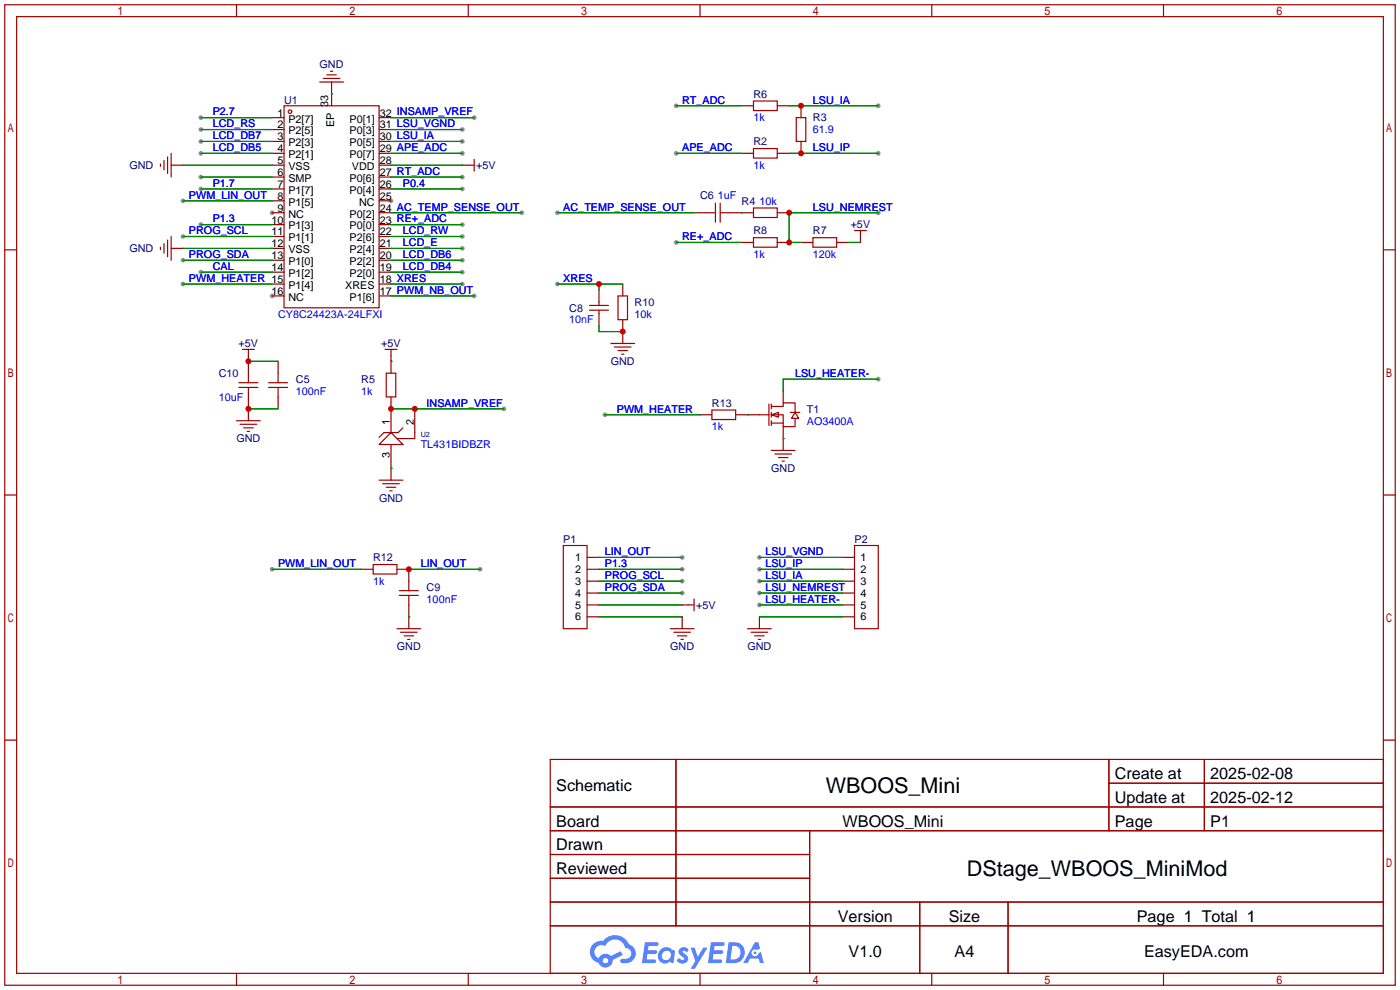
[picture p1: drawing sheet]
<svg xmlns="http://www.w3.org/2000/svg" width="299mm" height="212mm" viewBox="0 0 299 212" stroke-linecap="round" stroke-linejoin="round" font-family="sans-serif">
<g fill="#999">
<circle cx="58.2" cy="45.5" r=".51"/>
<circle cx="58.2" cy="63.2" r=".51"/>
<circle cx="83.6" cy="42.9" r=".51"/>
<circle cx="42.9" cy="25.1" r=".51"/>
<circle cx="42.9" cy="27.7" r=".51"/>
<circle cx="42.9" cy="30.2" r=".51"/>
<circle cx="42.9" cy="32.8" r=".51"/>
<circle cx="42.9" cy="37.8" r=".51"/>
<circle cx="42.9" cy="40.4" r=".51"/>
<circle cx="39.1" cy="42.9" r=".51"/>
<circle cx="42.9" cy="48" r=".51"/>
<circle cx="39.1" cy="50.5" r=".51"/>
<circle cx="39.1" cy="55.6" r=".51"/>
<circle cx="42.9" cy="58.2" r=".51"/>
<circle cx="39.1" cy="60.7" r=".51"/>
<circle cx="101.3" cy="25.1" r=".51"/>
<circle cx="98.8" cy="27.7" r=".51"/>
<circle cx="98.8" cy="30.2" r=".51"/>
<circle cx="98.8" cy="32.8" r=".51"/>
<circle cx="98.8" cy="37.8" r=".51"/>
<circle cx="98.8" cy="40.4" r=".51"/>
<circle cx="111.5" cy="45.5" r=".51"/>
<circle cx="98.8" cy="48" r=".51"/>
<circle cx="98.8" cy="50.5" r=".51"/>
<circle cx="98.8" cy="53.1" r=".51"/>
<circle cx="98.8" cy="55.6" r=".51"/>
<circle cx="98.8" cy="58.2" r=".51"/>
<circle cx="98.8" cy="60.7" r=".51"/>
<circle cx="101.3" cy="63.2" r=".51"/>
<circle cx="187.7" cy="22.6" r=".51"/>
<circle cx="187.7" cy="32.8" r=".51"/>
<circle cx="187.7" cy="45.5" r=".51"/>
<circle cx="144.5" cy="22.6" r=".51"/>
<circle cx="144.5" cy="32.8" r=".51"/>
<circle cx="144.5" cy="51.8" r=".51"/>
<circle cx="119.1" cy="60.7" r=".51"/>
<circle cx="119.1" cy="45.5" r=".51"/>
<circle cx="145.8" cy="121.7" r=".51"/>
<circle cx="145.8" cy="124.2" r=".51"/>
<circle cx="145.8" cy="126.7" r=".51"/>
<circle cx="162.3" cy="119.1" r=".51"/>
<circle cx="162.3" cy="121.7" r=".51"/>
<circle cx="162.3" cy="124.2" r=".51"/>
<circle cx="162.3" cy="126.7" r=".51"/>
<circle cx="162.3" cy="129.3" r=".51"/>
<circle cx="102.6" cy="121.7" r=".51"/>
<circle cx="58.2" cy="121.7" r=".51"/>
<circle cx="107.7" cy="87.4" r=".51"/>
<circle cx="187.7" cy="81" r=".51"/>
<circle cx="129.3" cy="88.6" r=".51"/>
<circle cx="145.8" cy="119.1" r=".51"/>
</g>
<g fill="none" stroke="#a10000" stroke-width=".25">
<path d="M1 1h297.2v209.6h-297.2zM3.6 3.6h292.1v204.4h-292.1zM50.5 1v2.6M100.1 1v2.6M149.6 1v2.6M199.1 1v2.6M248.7 1v2.6M1 53.4h2.6M295.7 53.4h2.5M1 105.8h2.6M295.7 105.8h2.5M1 158.2h2.6"/>
<path d="M295.7 158.2h2.5M117.6 162.3h178.1v45.7h-178.1zM117.6 172.5h178.1M117.6 177.5h178.1M144.5 162.3v35.6M173 177.5v30.5M237 162.3v15.2M237 167.4h58.7M257.4 162.3v15.2M117.6 182.6h55.4M117.6 192.8h178.1M117.6 187.7h55.4"/>
<path d="M117.6 197.9h178.1M196.6 192.8v15.2M215.4 192.8v15.2M50.5 208v2.6M100.1 208v2.6M149.6 208v2.6M199.1 208v2.6M248.7 208v2.6"/>
</g>
<g fill="#5487ff">
<path d="M145.3 202.7a1.3 1.3 0 0 1 1.9 .3l-.4 .6a.54 .54 0 0 0-.9-.2l.1 .2a1.34 1.34 0 0 1 .9 1.8 1.47 1.47 0 0 1-2.3-.1l.5-.6 .8 .5a.31 .31 0 0 0 .4-.3 .31 .31 0 0 0-.3-.4 1.12 1.12 0 0 1-.7-1.8z"/>
<path d="M147.6 202.5h.9l.6 2 1.2-2h.9l-2.7 4.6h-.9l1-1.7z"/>
<path d="M137.8 201.4h1.7a1.31 1.31 0 0 1 1.2 .2 .4 .4 0 0 1-.3 .5l-1.8 .1-.1 .9h1.6a.4 .4 0 0 1 .4 .4 .4 .4 0 0 1-.5 .4h-1.6l-.2 1.2h1.4a.46 .46 0 0 1 .5 0 .46 .46 0 0 1 .1 .5l-.4 .2h-2.6z"/>
<path d="M151.9 201.4h1.7a1.32 1.32 0 0 1 1.2 .2 .39 .39 0 0 1-.3 .5l-1.8 .1-.1 .9h1.6a.4 .4 0 0 1 .4 .4 .4 .4 0 0 1-.4 .4h-1.7l-.2 1.2h1.4a.46 .46 0 0 1 .5 0 .46 .46 0 0 1 .1 .5l-.4 .2h-2.6z"/>
<path d="M161.3 201.4h.8l.3 1.3-.6 .4a.75 .75 0 0 0-1.1 .3 .75 .75 0 0 0 .5 1 .75 .75 0 0 0 .9-.7l.5-.2 .6 2.3h-.8l-.3-.9h-1.8l-.5 .9h-1z"/>
<path d="M155.7 201.4l-.6 4.4h1.5a2.27 2.27 0 0 0 2.6-2.2 2.27 2.27 0 0 0-2.7-2.2zM156.5 202.1a1.5 1.5 0 0 1 1.8 1.6 1.5 1.5 0 0 1-1.9 1.4h-.3z"/>
<path d="M141.2 203a1.6 1.6 0 0 0-.3 2.3 1.6 1.6 0 0 0 2.3 .2l.7 .3 .3-2.4-.1-.3-.5-.1a1.58 1.58 0 0 0-2.4 0zM141.8 203.5a.98 .98 0 0 1 1.6 .4 .98 .98 0 0 1-1.1 1.3 .94 .94 0 0 1-.9-.7 .94 .94 0 0 1 .4-1z"/>
<path d="M126.8 201.8a2.37 2.37 0 0 0 1.1 4 1.54 1.54 0 0 0 1.8 1 1.54 1.54 0 0 0 1.2-1.6l2.2-1.1-.5-.8-2 1a1.57 1.57 0 0 0-2.7 .5 1.5 1.5 0 0 1-.7-2.1 1.5 1.5 0 0 1 2.2-.5 2.23 2.23 0 0 1 2.3-1.4 2.23 2.23 0 0 1 2 1.8 1.16 1.16 0 0 1 1.2 1.1 1.16 1.16 0 0 1-1.1 1.2h-.7a.47 .47 0 0 0-.5 .4 .47 .47 0 0 0 .4 .5 2.17 2.17 0 0 0 2.5-.9 2.17 2.17 0 0 0-.3-2.7l-.8-.4a3.2 3.2 0 0 0-5.5-.7l-1.1 .1zM128.8 205.3a.6 .6 0 0 1 1.2 0 .6 .6 0 0 1-1.2 0z"/>
<circle cx="161.4" cy="203.6" r=".28"/>
</g>
<g fill="none" stroke="#a10000" stroke-width=".25">
<path d="M68.3 17.5h5.1M69.1 16.8h3.5M69.8 16h2.1M70.6 15.2h.5M34.3 35.1v.5M35.1 34.3v2M35.8 33.5v3.6M36.6 32.8v5M60.7 22.6h20.3v43.2h-20.3zM100.1 35.3h1.2M101.3 34v2.6M161 21.6h5.1v2h-5.1z"/>
<path d="M161 31.8h5.1v2h-5.1zM170.2 25.1h2v5.1h-2zM34.3 52.8v.5M35.1 52.1v2M35.8 51.3v3.6M36.6 50.5v5.1M150.9 45.5h2M152.9 43.4v4.1M153.9 45.5h2.1M153.9 43.4v4.1M161 50.8h5.1v2h-5.1zM161 44.4h5.1v2.1h-5.1z"/>
<path d="M173.7 50.8h5.1v2h-5.1zM182.6 49.3h2.6M183.9 49.3v1.2M51.8 74.7h2.6M53.1 74.7v1.2M53.1 79.8v2M59.4 79.8v2M82.3 74.7h2.5M82.5 79.8h2.1v5h-2.1zM83.6 74.7v1.2M126 66.3h4M126 65.3h4"/>
<path d="M128 64.5v.8M128 66.3v.8M130.6 73.4h5M131.3 74.2h3.6M132.1 63.2h2v5.1h-2zM132.1 74.9h2M132.8 75.7h.5M50.5 89.9h5.1M51.1 82.8h4M51.1 81.8h4M51.3 90.7h3.6M52.1 91.4h2"/>
<path d="M52.8 92.2h.5M53.1 82.8v2M57.4 82.8h4.1M57.4 81.8h4.1M59.4 82.8v2M81 95l2.6-2.5 2.5 2.5zM86.1 91.4l-1 1.1h-3.1l-1 1M88.6 92.5v1.2h-3.8M152.1 87.6h5.1v2.1h-5.1zM162.3 88.6h2M164.3 86.4v4.5M164.8 88.6l1.6-.5v1.1z"/>
<path d="M164.8 86.9h2.6v-.8h2.5v2M164.8 88.6h2.6v2.6h2.5v-1.8M164.8 90.4h2.6M164.8 86.4v1M164.8 88.1v1.1M164.8 89.9v1M164.8 96.3h5.1M165.6 97h3.6M166.4 97.8h2M167.1 98.6h.5M168.9 88.1h2M169.9 88.1l.8 1.3h-1.5z"/>
<path d="M81 102.6h5.1M81.8 103.4h3.5M82.5 104.1h2.1M83.3 104.9h.5M120.4 116.6h5.1v17.8h-5.1zM182.6 116.6h5.1v17.8h-5.1zM79.8 120.6h5v2.1h-5zM84.8 134.4h5.1M85.3 127.3h4.1M85.3 126.2h4.1M85.6 135.1h3.6M86.4 135.9h2"/>
<path d="M87.1 136.7h.5M87.4 124.2v2M87.4 127.3v2M143.3 134.4h5M144 135.1h3.6M144.8 135.9h2M145.5 136.7h.5M147.1 129.3h1.2M148.3 128v2.6M159.8 134.4h5M160.5 135.1h3.6M161.3 135.9h2"/>
<path d="M162.1 136.7h.5"/>
<circle cx="62" cy="23.9" r=".38"/>
</g>
<g fill="none" stroke="#870000" stroke-width=".25">
<path d="M70.9 17.5v5.1M36.6 35.3h2.5M58.2 25.1h2.5M58.2 27.7h2.5M58.2 30.2h2.5M58.2 32.8h2.5M58.2 35.3h2.5M58.2 37.8h2.5M81 25.1h2.6M81 27.7h2.6M81 30.2h2.6M81 32.8h2.6"/>
<path d="M81 35.3h2.6M81 37.8h2.6M98.8 35.3h1.3M158.5 32.8h2.5M158.5 22.6h2.5M166.1 32.8h2.6M166.1 22.6h2.6M171.2 22.6v2.5M171.2 30.2v2.6M36.6 53.1h2.5M58.2 40.4h2.5M58.2 42.9h2.5"/>
<path d="M58.2 45.5h2.5M58.2 48h2.5M58.2 50.5h2.5M58.2 53.1h2.5M58.2 55.6h2.5M58.2 58.2h2.5M81 40.4h2.6M81 42.9h2.6M81 45.5h2.6M81 48h2.6M81 50.5h2.6M81 53.1h2.6"/>
<path d="M81 55.6h2.6M81 58.2h2.6M148.3 45.5h2.6M156 45.5h5M158.5 51.8h2.5M166.1 45.5h2.6M166.1 51.8h2.6M171.2 51.8h2.5M178.8 51.8h2.6M183.9 50.5v1.3M53.1 75.9v3.9M58.2 60.7h2.5"/>
<path d="M58.2 63.2h2.5M59.4 77.2v2.6M81 60.7h2.6M81 63.2h2.6M83.6 75.9v3.9M128 62v2.5M128 67.1v2.5M133.1 60.7v2.5M133.1 68.3v5.1M53.1 84.8v5.1M59.4 84.8v2.6M83.6 84.8v7.7"/>
<path d="M83.6 95v7.6M88.6 87.4v5.1M149.6 88.6h2.5M157.2 88.6h5.1M167.4 83.6v2.5M167.4 91.2v5.1M125.5 119.1h2.5M180.1 119.1h2.5M77.2 121.7h2.6M84.8 121.7h2.6v2.5M87.4 129.3v5.1M125.5 121.7h2.5"/>
<path d="M125.5 124.2h2.5M125.5 126.7h2.5M125.5 129.3h2.5M125.5 131.8h2.5M145.8 129.3h1.3M145.8 131.8v2.6M162.3 131.8v2.6M180.1 121.7h2.5M180.1 124.2h2.5M180.1 126.7h2.5M180.1 129.3h2.5M180.1 131.8h2.5"/>
</g>
<g fill="none" stroke="#008700" stroke-width=".25">
<path d="M39.1 35.3h19.1M42.9 25.1h15.3M42.9 27.7h15.3M42.9 30.2h15.3M42.9 32.8h15.3M42.9 37.8h15.3M70.9 20.1h.1M83.6 25.1h17.7M83.6 27.7h15.2M83.6 30.2h15.2M83.6 32.8h15.2M83.6 35.3h15.2"/>
<path d="M83.6 37.8h15.2M144.5 32.8h14M144.5 22.6h14M168.7 32.8h19M168.7 22.6h19M39.1 42.9h19.1M39.1 50.5h19.1M39.1 53.1h19.1M39.1 55.6h19.1M42.9 40.4h15.3M42.9 48h15.3M42.9 58.2h15.3"/>
<path d="M83.6 40.4h15.2M83.6 48h15.2M83.6 50.5h15.2M83.6 53.1h15.2M83.6 55.6h15.2M83.6 58.2h15.2M83.6 45.5h27.9M119.1 45.5h29.2M144.5 51.8h14M158.5 45.5h.1M181.4 51.8h2.5M187.7 45.5h-19v6.3h2.5"/>
<path d="M39.1 60.7h19.1M53.1 77.2h6.3M83.6 77.2h.1M83.6 60.7h15.2M83.6 63.2h17.7M119.1 60.7h14M128 60.7v1.3M128 69.6v1.3h5.1M53.1 87.4h6.3M83.6 87.4h24.1M129.3 88.6h20.3M159.8 88.6h.1"/>
<path d="M167.4 93.7h.1M187.7 81h-20.3v2.6M83.6 100.1h.1M128 119.1h17.8M162.3 119.1h17.8M58.2 121.7h19M87.4 131.8h.1M87.4 121.7h15.2M128 121.7h17.8M128 124.2h17.8M128 126.7h17.8M128 129.3h17.8"/>
<path d="M128 131.8h17.8M162.3 121.7h17.8M162.3 124.2h17.8M162.3 126.7h17.8M162.3 129.3h17.8M162.3 131.8h17.8"/>
</g>
<g fill="#c00">
<circle cx="171.2" cy="22.6" r=".63"/>
<circle cx="171.2" cy="32.8" r=".63"/>
<circle cx="168.7" cy="51.8" r=".63"/>
<circle cx="168.7" cy="45.5" r=".63"/>
<circle cx="53.1" cy="77.2" r=".63"/>
<circle cx="53.1" cy="87.4" r=".63"/>
<circle cx="128" cy="60.7" r=".63"/>
<circle cx="133.1" cy="70.9" r=".63"/>
<circle cx="87.4" cy="121.7" r=".63"/>
<circle cx="83.6" cy="87.4" r=".63"/>
<circle cx="88.6" cy="87.4" r=".63"/>
</g>
<g font-size="4.6">
<text x="176.5" y="169.4">WBOOS_Mini</text>
<text x="206.6" y="187.2">DStage_WBOOS_MiniMod</text>
</g>
<g font-size="3.5">
<text x="238.3" y="166.5">Create at</text>
<text x="258.7" y="166.5">2025-02-08</text>
<text x="118.9" y="169.1">Schematic</text>
<text x="238.3" y="171.6">Update at</text>
<text x="258.7" y="171.6">2025-02-12</text>
<text x="118.9" y="176.7">Board</text>
<text x="180.1" y="176.7">WBOOS_Mini</text>
<text x="238.3" y="176.7">Page</text>
<text x="258.7" y="176.7">P1</text>
<text x="118.9" y="181.8">Drawn</text>
<text x="118.9" y="186.8">Reviewed</text>
<text x="179.1" y="197">Version</text>
<text x="202.8" y="197">Size</text>
<text x="243" y="197">Page 1 Total 1</text>
<text x="181.4" y="204.6">V1.0</text>
<text x="204" y="204.6">A4</text>
<text x="244.5" y="204.6">EasyEDA.com</text>
</g>
<g font-size="2.3" fill="#000080">
<text x="68.3" y="14.5">GND</text>
<text x="60.7" y="22.1">U1</text>
<text x="161" y="20.9">R6</text>
<text x="173.7" y="26">R3</text>
<text x="161" y="31">R2</text>
<text x="27.7" y="36.1">GND</text>
<text x="101.8" y="36.1">+5V</text>
<text x="149.6" y="42.5">C6</text>
<text x="158.5" y="43.7">R4</text>
<text x="27.7" y="53.9">GND</text>
<text x="161" y="50.1">R8</text>
<text x="173.7" y="50.1">R7</text>
<text x="181.8" y="48.8">+5V</text>
<text x="135.6" y="65.3">R10</text>
<text x="121.7" y="66.6">C8</text>
<text x="51" y="74.2">+5V</text>
<text x="81.5" y="74.2">+5V</text>
<text x="46.7" y="80.6">C10</text>
<text x="63.2" y="81.8">C5</text>
<text x="77.2" y="81.8">R5</text>
<text x="130.5" y="78">GND</text>
<text x="152.1" y="86.9">R13</text>
<text x="172.5" y="88.2">T1</text>
<text x="50.5" y="94.5">GND</text>
<text x="164.8" y="100.9">GND</text>
<text x="81" y="107.2">GND</text>
<text x="79.8" y="119.9">R12</text>
<text x="120.4" y="116.1">P1</text>
<text x="182.6" y="116.1">P2</text>
<text x="91.2" y="126.3">C9</text>
<text x="148.8" y="130.1">+5V</text>
<text x="84.8" y="139">GND</text>
<text x="143.2" y="139">GND</text>
<text x="159.7" y="139">GND</text>
</g>
<g font-size="2.3">
<text x="70.1" y="23" transform="rotate(-90 70.1 23)">33</text>
<text x="59.3" y="24.9">1</text>
<text x="59.3" y="27.5">2</text>
<text x="59.3" y="30">3</text>
<text x="61.6" y="26.2">P2[7]</text>
<text x="61.6" y="28.7">P2[5]</text>
<text x="71.4" y="27.1" transform="rotate(-90 71.4 27.1)">EP</text>
<text x="74.7" y="28.7">P0[3]</text>
<text x="74.7" y="26.2">P0[1]</text>
<text x="81.2" y="30">30 LSU_IA</text>
<text x="81.2" y="27.5">31 LSU_VGND</text>
<text x="81.2" y="24.9">32 INSAMP_VREF</text>
<text x="59.3" y="32.5">4</text>
<text x="59.3" y="35.1">5</text>
<text x="61.6" y="31.3">P2[3]</text>
<text x="61.6" y="33.8">P2[1]</text>
<text x="74.7" y="33.8">P0[7]</text>
<text x="74.7" y="31.3">P0[5]</text>
<text x="81.2" y="35.1">28</text>
<text x="81.2" y="32.5">29 APE_ADC</text>
<text x="59.3" y="37.6">6</text>
<text x="59.3" y="40.2">7</text>
<text x="61.6" y="36.3">VSS</text>
<text x="61.6" y="38.9">SMP</text>
<text x="61.6" y="41.4">P1[7]</text>
<text x="74.7" y="41.4">P0[4]</text>
<text x="74.7" y="38.9">P0[6]</text>
<text x="75.2" y="36.3">VDD</text>
<text x="81.2" y="40.2">26</text>
<text x="81.2" y="37.6">27 RT_ADC</text>
<text x="58" y="47.8">10</text>
<text x="59.3" y="42.7">8</text>
<text x="59.3" y="45.2">9</text>
<text x="61.6" y="44">P1[5]</text>
<text x="61.6" y="46.5">NC</text>
<text x="74.7" y="46.5">P0[2]</text>
<text x="76.8" y="44">NC</text>
<text x="81.2" y="47.8">23 RE+_ADC</text>
<text x="81.2" y="45.2">24 AC_TEMP_SENSE_OUT</text>
<text x="81.2" y="42.7">25</text>
<text x="58" y="50.3">11</text>
<text x="58" y="52.9">12</text>
<text x="61.6" y="49">P1[3]</text>
<text x="61.6" y="51.6">P1[1]</text>
<text x="74.7" y="51.6">P2[6]</text>
<text x="74.7" y="49">P0[0]</text>
<text x="81.2" y="52.9">21</text>
<text x="81.2" y="50.3">22</text>
<text x="58" y="55.4">13</text>
<text x="58" y="57.9">14</text>
<text x="61.6" y="54.1">VSS</text>
<text x="61.6" y="56.7">P1[0]</text>
<text x="61.6" y="59.2">P1[2]</text>
<text x="74.7" y="59.2">P2[0]</text>
<text x="74.7" y="56.7">P2[2]</text>
<text x="74.7" y="54.1">P2[4]</text>
<text x="81.2" y="57.9">19</text>
<text x="81.2" y="55.4">20</text>
<text x="58" y="63">16</text>
<text x="61.6" y="61.7">P1[4]</text>
<text x="61.6" y="64.3">NC</text>
<text x="73.8" y="61.7">XRES</text>
<text x="74.7" y="64.3">P1[6]</text>
<text x="81.2" y="63">17 PWM_NB_OUT</text>
<text x="81.2" y="60.5">18 XRES</text>
<text x="83.3" y="90.9" transform="rotate(-90 83.3 90.9)">1</text>
<text x="88.4" y="90.9" transform="rotate(-90 88.4 90.9)">2</text>
<text x="83.3" y="97.8" transform="rotate(-90 83.3 97.8)">3</text>
<text x="122.9" y="119.9">1</text>
<text x="183.9" y="119.9">1</text>
<text x="122.9" y="122.5">2</text>
<text x="122.9" y="125">3</text>
<text x="183.9" y="122.5">2</text>
<text x="183.9" y="125">3</text>
<text x="122.9" y="127.5">4</text>
<text x="122.9" y="130.1">5</text>
<text x="183.9" y="127.5">4</text>
<text x="183.9" y="130.1">5</text>
<text x="122.9" y="132.6">6</text>
<text x="183.9" y="132.6">6</text>
</g>
<g font-size="2.3" fill="#00f">
<text x="145.8" y="22.1">RT_ADC</text>
<text x="173.7" y="22.1">LSU_IA</text>
<text x="45.5" y="24.7">P2.7</text>
<text x="45.5" y="27.2">LCD_RS</text>
<text x="45.5" y="29.8">LCD_DB7</text>
<text x="161" y="26">1k</text>
<text x="173.7" y="28.5">61.9</text>
<text x="45.5" y="32.3">LCD_DB5</text>
<text x="145.8" y="32.3">APE_ADC</text>
<text x="173.7" y="32.3">LSU_IP</text>
<text x="45.5" y="39.9">P1.7</text>
<text x="86.1" y="39.9">P0.4</text>
<text x="161" y="36.1">1k</text>
<text x="40.4" y="42.5">PWM_LIN_OUT</text>
<text x="45.5" y="47.5">P1.3</text>
<text x="120.4" y="45">AC_TEMP_SENSE_OUT</text>
<text x="153.4" y="42.5">1uF</text>
<text x="162.3" y="43.7">10k</text>
<text x="173.7" y="45">LSU_NEMREST</text>
<text x="40.4" y="50.1">PROG_SCL</text>
<text x="86.1" y="50.1">LCD_RW</text>
<text x="86.1" y="52.6">LCD_E</text>
<text x="145.8" y="51.4">RE+_ADC</text>
<text x="40.4" y="55.2">PROG_SDA</text>
<text x="45.5" y="57.7">CAL</text>
<text x="86.1" y="55.2">LCD_DB6</text>
<text x="86.1" y="57.7">LCD_DB4</text>
<text x="161" y="55.2">1k</text>
<text x="173.7" y="55.2">120k</text>
<text x="40.4" y="60.2">PWM_HEATER 15</text>
<text x="120.4" y="60.2">XRES</text>
<text x="59.4" y="67.9">CY8C24423A-24LFXI</text>
<text x="121.7" y="69.1">10nF</text>
<text x="135.6" y="67.9">10k</text>
<text x="169.9" y="80.6">LSU_HEATER-</text>
<text x="46.7" y="85.6">10uF</text>
<text x="63.2" y="84.4">100nF</text>
<text x="77.2" y="84.4">1k</text>
<text x="91.2" y="86.9">INSAMP_VREF</text>
<text x="131.8" y="88.2">PWM_HEATER</text>
<text x="89.9" y="95.8">TL431BIDBZR</text>
<text x="152.1" y="92">1k</text>
<text x="172.5" y="90.7">AO3400A</text>
<text x="129.3" y="118.7">LIN_OUT</text>
<text x="163.6" y="118.7">LSU_VGND</text>
<text x="59.4" y="121.2">PWM_LIN_OUT</text>
<text x="79.8" y="125">1k</text>
<text x="89.9" y="121.2">LIN_OUT</text>
<text x="129.3" y="121.2">P1.3</text>
<text x="129.3" y="123.7">PROG_SCL</text>
<text x="163.6" y="121.2">LSU_IP</text>
<text x="163.6" y="123.7">LSU_IA</text>
<text x="91.2" y="128.8">100nF</text>
<text x="129.3" y="126.3">PROG_SDA</text>
<text x="163.6" y="126.3">LSU_NEMREST</text>
<text x="163.6" y="128.8">LSU_HEATER-</text>
</g>
<text font-size="1.6" fill="#000080" x="89.9" y="93.4">U2</text>
</svg>
